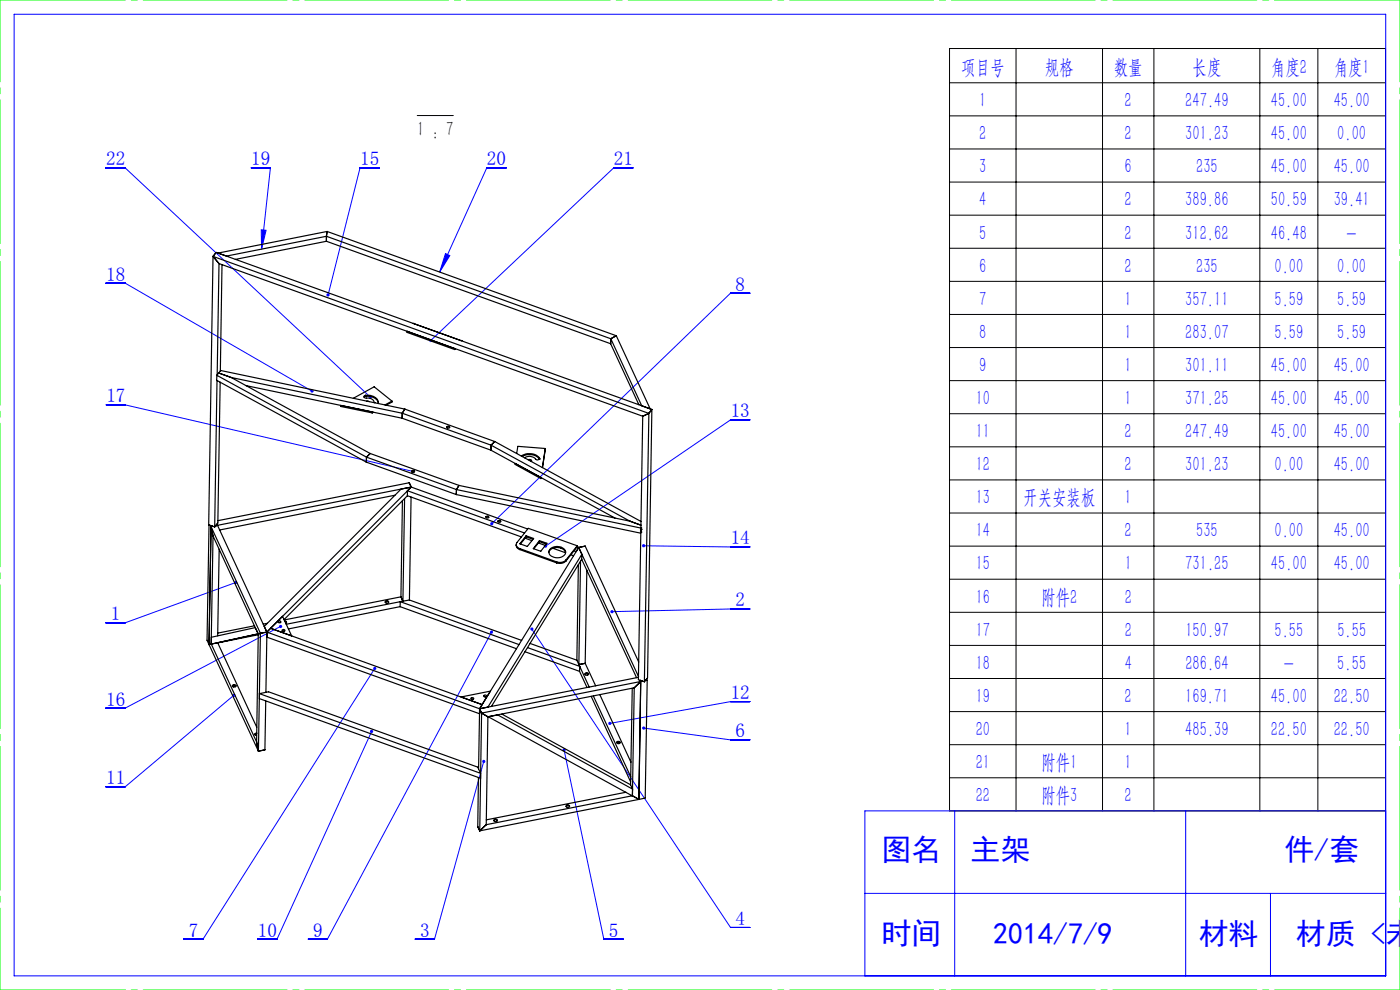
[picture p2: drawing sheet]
<svg xmlns="http://www.w3.org/2000/svg" width="297mm" height="210mm" viewBox="0 0 297 210" stroke-linecap="round" stroke-linejoin="round" font-family="sans-serif">
<g fill="none" stroke="#00f" stroke-width=".21">
<path d="M3 3h291v204h-291zM22.5 35.6h4.1l52 48.6M53.3 35.6h4.1l-1.9 17.2M80.4 35.6h-4l-6.8 27M107.4 35.6h-4.1l-10 22.1M134.3 35.6h-4.1l-38.8 36.6M55.4 48.7l1 .2-.9 3.9zM94.5 53.8l.9 .4-2.1 3.5zM22.5 60.1h4.1l39.6 22.9M159.1 62.2h-4.1l-50.7 48.9M22.5 85.9h4.1l61 14.1M159.1 89.1h-4.1l-39.3 26.7"/>
<path d="M136.5 115.8l22.6 .2M50 123.6l-23.4 8.5h-4.1M59.5 132.9l-32.9 17.3h-4.1M104.3 134.1l-34.8 65.1h-4.1M112.8 133.4l42.2 63.3h4.1M159.1 129.2l-29.3 .5M49.6 147.5l-23 19.4h-4.1M78.8 155.1l-20 44.1h-4.1M79.5 141.8l-36.4 57.4h-4.1M119.7 159.1l8.4 40.1h4.1M136.6 154.4l18.4 2.5h4.1M159.1 148.8h-4.1l-25.6 4.6"/>
<path d="M102.6 161.5l-10.4 37.7h-4.1M202.5 172v35M251.5 172v35M294 172h-110.5v35M183.5 189.5h110.5M269.5 189.5v17.5"/>
</g>
<g fill="none" stroke="#000" stroke-width=".21">
<path d="M201.4 10.3h92.5v161.7h-92.5zM201.4 17.6h92.5M215.5 10.3v161.7M233.9 10.3v161.7M244.8 10.3v161.7M267.3 10.3v161.7M279.6 10.3v161.7M88.5 24.5h7.7M201.4 24.6h92.5M201.4 31.6h92.5M201.4 38.6h92.5M201.4 45.6h92.5"/>
<path d="M201.4 52.7h92.5M201.4 59.7h92.5M201.4 66.7h92.5M201.4 73.7h92.5M201.4 80.7h92.5M201.4 87.8h92.5M201.4 94.8h92.5M201.4 101.8h92.5M201.4 108.8h92.5M201.4 115.8h92.5M201.4 122.9h92.5M201.4 129.9h92.5"/>
<path d="M201.4 136.9h92.5M201.4 143.9h92.5M201.4 150.9h92.5M201.4 158h92.5M201.4 165h92.5"/>
</g>
<path d="M0 0h297M0 210h297" fill="none" stroke="#0f0" stroke-width=".21" stroke-dasharray="30.5 1.3 1.3 1.3" stroke-dashoffset="3.9"/>
<path d="M0 210v-210M297 210v-210" fill="none" stroke="#0f0" stroke-width=".21" stroke-dasharray="30.5 1.3 1.3 1.3" stroke-dashoffset="13.1"/>
<path d="M91.2 71.9l-.1 .3 .1 .3 .2-.3-.2 .3a.33 .33 0 0 0 .4 0 .33 .33 0 0 0 .1-.5 .33 .33 0 0 0-.5-.1zM69.3 62.3a.34 .34 0 0 0 .2 .6l.1-.3-.1 .3a.35 .35 0 0 0 .4-.4 .35 .35 0 0 0-.6-.2zM94.5 53.8l.9 .4-2.1 3.5zM55.4 48.7l1 .2-.9 3.9zM104.1 110.8l-.1 .2 .1 .3 .2-.2-.2 .2a.35 .35 0 0 0 .4 .1 .35 .35 0 0 0 .1-.5 .35 .35 0 0 0-.5-.1zM115.5 115.6v.5l.2-.3-.2 .3a.34 .34 0 0 0 .5 0 .34 .34 0 0 0 0-.5 .34 .34 0 0 0-.5 0zM136.3 115.5l-.1 .2 .3 .1-.3-.1a.34 .34 0 0 0 .4 .4 .34 .34 0 0 0 .3-.5 .34 .34 0 0 0-.6-.1zM129.5 129.6v.1h.3h-.3a.35 .35 0 0 0 .4 .4 .35 .35 0 0 0 .2-.6 .35 .35 0 0 0-.6 .1zM112.6 133.2a.34 .34 0 0 0 0 .6 .34 .34 0 0 0 .5-.3 .34 .34 0 0 0-.4-.4l.1 .3zM104 133.8a.34 .34 0 0 0 .1 .5 .34 .34 0 0 0 .5-.1 .34 .34 0 0 0-.2-.4l-.1 .3 .1-.3zM129.2 153.2l-.2 .3 .4-.1-.4 .1a.34 .34 0 0 0 .5 .3 .34 .34 0 0 0 .2-.5 .34 .34 0 0 0-.5-.1zM119.5 158.8a.35 .35 0 0 0 0 .5 .35 .35 0 0 0 .5-.2 .35 .35 0 0 0-.4-.4l.1 .4-.1-.4zM79.2 141.6a.34 .34 0 0 0 .1 .5 .34 .34 0 0 0 .5-.1 .34 .34 0 0 0-.1-.5l-.2 .3 .2-.3zM78.6 154.9a.34 .34 0 0 0 0 .5 .34 .34 0 0 0 .5-.1 .34 .34 0 0 0-.1-.4l-.2 .2 .2-.2zM49.4 147.2a.35 .35 0 0 0 0 .5 .35 .35 0 0 0 .4 .1 .35 .35 0 0 0 .1-.5l-.3 .2 .3-.2zM59.3 132.7a.35 .35 0 0 0 .2 .5 .35 .35 0 0 0 .3-.5l-.3 .2 .3-.2zM102.3 161.4a.33 .33 0 0 0 .2 .4 .33 .33 0 0 0 .4-.1 .33 .33 0 0 0-.2-.5l-.1 .3 .1-.3zM136.3 154.2l-.1 .2h.4h-.4a.34 .34 0 0 0 .4 .4 .34 .34 0 0 0 .2-.5 .34 .34 0 0 0-.5-.1zM49.7 123.3a.34 .34 0 0 0 .2 .6 .34 .34 0 0 0 .4-.5l-.3 .2 .3-.2a.33 .33 0 0 0-.6-.1zM87.3 99.8a.34 .34 0 0 0 .2 .5 .34 .34 0 0 0 .4-.2l-.3-.1 .3 .1a.34 .34 0 0 0-.1-.4 .34 .34 0 0 0-.5 .1zM78.4 84a.34 .34 0 0 0-.1 .5 .34 .34 0 0 0 .5 0l-.2-.3 .2 .3 .1-.2a.33 .33 0 0 0-.1-.3 .33 .33 0 0 0-.4 0zM66 82.7l-.1 .1a.34 .34 0 0 0 .1 .4 .34 .34 0 0 0 .5-.1l-.3-.1 .3 .1a.35 .35 0 0 0-.1-.4 .35 .35 0 0 0-.4 0z" fill="#00f"/>
<g fill="none" stroke="#000" stroke-width=".25">
<path d="M45.2 54.4l1.3 1.5M45.2 54.4l.7-.9 92.4 33.3M45.2 54.4l-.9 56.9 1.2 .5M45.2 54.4l92.5 33.3M46.5 55.9l-.4 23.6M46.5 55.9l89.8 32.4M47.1 56.2l-.4 22.5M69.3 50.1l60.3 21.8M69.3 51.2l60.2 21.7M69.3 50.1v1.1M69.3 51.2l-19.4 3.8M69.4 49.1l61.3 22.1"/>
<path d="M69.4 49.1l-.1 1M69.4 49.1l-23.2 4.6 1.8 .6 21.3-4.2M46 79.6l31.8 17.4M46 79.6v1.1l31.7 17.3M46.4 79.1l2.6 1M46.4 79.1l.4-.5 39.1 8.2M46.4 79.1l-.4 .5M86.4 70.3l10 3.6v.2l-10-3.6zM87.7 68.6h.1M96.6 74l-.2 .1M97.8 72.2h.1M129.5 72.9l6 13"/>
<path d="M129.6 71.9l-.1 1M130.7 71.2l-1.1 .7M130.7 71.2l7.2 15.5-1.8-.6-6.5-14.2M46 80.7l-.5 31.1M46.7 81.1l-.5 29.8-.7 .9M49 80.1l36.3 7.6M49 80.1l29.5 16.1M52.2 81.8l33.1 6.9M72.3 86l-.1 .2 6.8 1.4M75 84.5l4.4-2.5 3.7 3.1M77.6 83.8a2.13 2.13 0 0 1 2.7 1.8M77.6 83.8a.33 .33 0 0 0-.4 .5 .33 .33 0 0 0 .5 .1 1.29 1.29 0 0 1 1.7 1"/>
<path d="M77.6 84.1a2.27 2.27 0 0 1 2.7 1.4M77.6 84.1l-.4 .1M77.6 83.8v.3M77.7 98l19.1 6.9M77.8 97l19 6.8M77.8 97l-.1 1M77.8 85.1l.6 .1M78.5 96.2l18.9 6.8M78.5 96.2l-.7 .8M79 87.4v.2M79.2 87.4l-.2 .2M79.4 85.4h.1"/>
<path d="M83.1 85.1l-1.4 .8M83.1 85.1v.2l-1.1 .6M85.3 88.7l18.8 6.8M85.3 87.7l18.9 6.7M85.3 87.7v1M85.9 86.8l-.6 .9M85.9 86.8l19.1 6.9M87.3 99.9a.29 .29 0 0 1 .4-.1 .29 .29 0 0 1 .1 .4l-.4-.1zM94.8 90.7a.39 .39 0 0 1 .6 0M94.8 90.5a.28 .28 0 0 1 .4-.1 .28 .28 0 0 1 .1 .4h-.5zM104.1 95.5l26.4 14.4M104.2 94.4l-.1 1.1"/>
<path d="M104.2 94.4l29.4 16.2M105 93.7l-.8 .7M105 93.7l31 16.9M109.3 98.3l5.5 3v.2l-5.5-3zM110.6 96.7a3 3 0 0 1 3.8 .4M110.8 96.8a2.99 2.99 0 0 1 3.6 .6M111.3 97.1a1.93 1.93 0 0 1 2.5 .4h.5l.1-.4M112 97.5a.46 .46 0 0 1 .7 .4M112.3 97.7l.4 .2M114.4 97.4h.1M114.4 97.1v.3M115.7 95.1l-5.8-.4-.3 1.5"/>
<path d="M115.7 95.1l-.6 4.1zM136.3 88.3l-.9 55.9 1.3 .4M137.7 87.7l-1 56.9M137.7 87.7l-1.4 .6M138.3 86.8l-.9 57-.7 .8M138.3 86.8l-.6 .9M44.3 111.3l-.4 24.5 .4 .9M44.7 111.4l.1 .3M44.8 111.7l10.4 22.6M44.8 111.7l.4 2M44.8 111.7l-.5 25M44.8 111.5l.2 .1"/>
<path d="M45.2 111.6l-.4 .1M45.2 113.7l9.6 20.8M45.2 113.7l-.4 22.9M45.9 111.3l-.1 .1M46 111.2l.1 .2M46.1 111.4l10.5 22.7M46.1 111.4l-.4 .1M46.5 116.5l-.3 18.4M83.8 105l-37.2 7.4M85.4 106.2l-.3 20.4M85.8 105.8l-.3 21.7M86.4 105.2l-26.1 26.2"/>
<path d="M86.4 104.1l24.9 9M86.4 104.1v1.1M86.4 105.2l24.2 8.7M87.2 105.4l-.3 21.9M87.2 103.3l-41.1 8.1M87.2 103.3l-.4-.9-40.6 8M87.2 103.3l-30.6 30.8M87.2 103.3l-2.1 .4-29 29.2 .5 1.2M87.2 103.3l-.8 .8M87.2 103.3l24.7 8.9M87.3 100l.2-.1 .4 .1M96.8 104.9l39.1 8.2"/>
<path d="M96.8 103.8v1.1M96.8 103.8l39.1 8.2M97.4 103l-.6 .8M97.4 103l36.2 7.6M103.1 109.6a.28 .28 0 0 1 .4-.1 .28 .28 0 0 1 .1 .3h-.4zM103.1 109.7l.2-.1 .4 .1M105.6 110.6a.36 .36 0 0 1 .6 .1M105.7 110.5a.29 .29 0 0 1 .3-.1 .29 .29 0 0 1 .2 .3 .3 .3 0 0 1-.4 .1 .3 .3 0 0 1-.1-.3zM109.5 115.5l.2 .7 .6 .4M110.3 116.4l7.8 2.8M110.3 116.4v.2M110.3 116.6l7.8 2.8"/>
<path d="M111.4 114.2l1.4 .5M111.6 113.7l1.6 .5-1.3 1.7-1.6-.6zM111.6 113.7v.2M111.6 113.9l-1.2 1.5M111.6 113.9l1.5 .5M114.2 115.2l1.5 .5M114.4 114.7l1.6 .5-1.3 1.7-1.6-.5zM114.4 114.7v.2M114.4 114.9l-1.2 1.5M114.4 114.9l1.5 .5M116.7 116.5a2.14 2.14 0 0 1 3.3 .5 1.83 1.83 0 0 1-2.7 1.1 1 1 0 0 1-.6-1.6zM117.3 116.3l2.7 1a1.97 1.97 0 0 0-1.8-1.2 1.97 1.97 0 0 0-1.7 1.1"/>
<path d="M118.1 119.2v.2M120.1 118.8a1.86 1.86 0 0 1-2 .4M120.1 119a1.86 1.86 0 0 1-2 .4M120.1 118.8v.2M121.1 117.7l.6 .2M122.4 115.8l-10.3-3.7-2.4 3a.83 .83 0 0 0 .6 1.3M122.4 116l.4 .1M122.4 115.8l-2.3 3M122.4 115.8v.2M122.4 116l-2.3 3M122.7 119.8l-.3 20.2M122.8 116.1l1.3-.3 11.4 24.6"/>
<path d="M122.8 116.1l12.7 27.4M122.8 116.1l-21.1 34.2M122.8 116.1l-.6 .9-.4-.2M123.2 119.1l-.4 21.9 1.3-.3M123.4 118.6l11.6 25.1M123.4 118.6v-1l-19.9 32.4-1.8 .3M123.4 118.6l-19.2 31.3M133.6 110.6l2.4 .8M135.9 112v1.1M136 112.4h.1M136 112.9h.1M136 112h.1"/>
<path d="M136 111.9l-.1 .1M136 113l-.1 .1M136 112v.9M44.3 136.7l10.5 22.6M44.8 136.6l-.5 .1M44.8 136.6h.1M44.8 136.6l9.6 20.8M46.2 136.3l-1.4 .3M46.2 136.3l8.3 18M54 132.7l-7.8 1.6M54.8 134.6l-8.6 1.8M54.8 134.4l-10 2.2"/>
<path d="M54.8 134.5l-8.6 1.8M54.8 134.4l-.6-1.3-9.4 2.1v1.4M54.8 134.5l-.4 22.9M55.2 134.3l-.4 .2M55.2 134.3l-.4 25M56.6 134.1v1l45.1 16.3v-1.1M56.6 134.1l-1.4 .2M56.6 134.1l-.2 12.8M56.6 134.1l45.1 16.2M56.7 132.2l-.9 .2M57.4 133.3l-.8 .8M57.4 133.3l44.9 16.2"/>
<path d="M59.1 132.1h.4M59.9 133.9h.4M59.9 130.7l2 4.2-4.5-1.6zM60.4 131.7l.3 .2-.1 .3M60.5 131.9l.3 .1M81.7 127.7a.45 .45 0 0 1 .7 .1M81.8 127.5a.32 .32 0 0 1 .5-.1 .32 .32 0 0 1 0 .5 .31 .31 0 0 1-.4 0 .31 .31 0 0 1-.1-.4zM84.9 128.7l-23.7 4.7M84.9 128.7l24.7 8.9M84.9 127.6l25.2 9.1M84.9 127.6v1.1M85.1 126.6l.4 .9"/>
<path d="M85.1 126.6l-24.8 4.9M85.5 127.5l-24.8 4.9M86.9 127.3l-2 .3M86.9 127.3l23.8 8.5M111.4 138.2l11.5 4.2M111.9 137.4l11.1 3.9-.1 1.1M112.4 136.5l10 3.5M124.5 120.9l-.4 19.8M49.3 145.5a.42 .42 0 0 1 .8 0M49.4 145.3a.35 .35 0 0 1 .4-.1 .35 .35 0 0 1 .2 .4 .34 .34 0 0 1-.5 .1 .34 .34 0 0 1-.1-.4zM49.7 145.3l.2 .4M54.4 157.4l.4 1.9"/>
<path d="M54.5 155.5h-.1a.27 .27 0 0 0-.4 .3 .27 .27 0 0 0 .4 .2M54.5 155.6l-.5 .2M55 147.1l2-.4 44.4 16 .6 1.3M55 147.1l47 16.9M55 147.1v1.1l47 16.9v-1.1M56.4 148.7l-.2 10.4-1.4 .2M97.8 147.8l6.2-1.2-1.7 2.9zM100 148a.24 .24 0 0 1 .4 0 .24 .24 0 0 1-.1 .4l-.4-.2zM100 148.3h.4M101.7 150.3l.5 1M101.7 150.3l-.2 12.8M102.2 151.3l1.3 .7"/>
<path d="M102.2 151.3l-.4 24.9M102.3 149.5l-.6 .8M102.7 147.5a.27 .27 0 0 1 .3-.1 .27 .27 0 0 1 .1 .4h-.4zM102.7 147.8h.4M103.5 152l-.3 22.9M106.5 151.5l27.3 15M122.4 140l2.6 5.7M122.9 142.4l1.6 3.4M124.1 143a.45 .45 0 0 1 .7 0M124.1 140.7l2.3 4.8M124.2 142.8a.32 .32 0 0 1 .5-.1 .32 .32 0 0 1 0 .5 .31 .31 0 0 1-.5 0 .31 .31 0 0 1 0-.4zM124.5 142.8l.2 .4"/>
<path d="M125.4 147.7l8.4 18.1M125.9 147.6l7.9 17.2M127.2 147.3l6.6 14.4M130.8 157.5l.2-.1 .6 .1M130.9 157.3a.31 .31 0 0 1 .5 0 .31 .31 0 0 1 0 .4 .32 .32 0 0 1-.4 0 .32 .32 0 0 1-.1-.4zM131.3 157.4l.1 .3M134.1 146l-.3 20.5M134.5 145.9l-31 6.1M134.5 145.9l-.3 22.9M135.4 143.7l-33.7 6.6M135.8 144.3l.1 .3M135.9 144.6l-33.7 6.7"/>
<path d="M135.9 144.6l-1.4 1.3M135.9 144.6l-.4 25M136 144.3l.2 .1M136.3 144.5l-.4 .1M137.1 144.1l-.1 .1M137.2 144l.1 .3M137.3 144.3l-.4 .1M137.3 144.3l-.4 25-1.4 .3M101.5 165l-.1 10.4 .4 .8M103.2 174.9l-1.4 1.3M104.8 174.1a.43 .43 0 0 1 .7 0M120.1 171.1a.43 .43 0 0 1 .7 0"/>
<path d="M120.2 170.8a.31 .31 0 0 1 .4 0 .31 .31 0 0 1 .1 .4 .31 .31 0 0 1-.5 .1 .31 .31 0 0 1 0-.5zM132.8 168.1l-29.6 5.8M133.8 166.5l.4 .9M134.2 168.8l1.3 .8M134.2 168.8l-31 6.1M134.2 167.4l-28.6-15.7-2 .3 30.6 16.8M134.2 167.4v1.4M135.5 169.6l-33.7 6.6"/>
<circle cx="59.3" cy="132" r=".26"/>
<circle cx="60.1" cy="133.8" r=".26"/>
<circle cx="105.2" cy="174" r=".34"/>
</g>
<g font-size="6.3" fill="#00f">
<text x="187" y="182.5">图名</text>
<text x="205.9" y="182.5">主架</text>
<text x="272.5" y="182.5">件/套</text>
<text x="187" y="200.3">时间</text>
<text x="210.7" y="200.3">2014/7/9</text>
<text x="254.3" y="200.3">材料</text>
<text x="274.9" y="200.3">材质 &lt;未</text>
</g>
<g font-size="4.4" fill="#00f">
<text x="203.9" y="15.6">项目号</text>
<text x="221.7" y="15.6">规格</text>
<text x="236.3" y="15.6">数量</text>
<text x="253" y="15.6">长度</text>
<text x="269.6" y="15.6">角度2</text>
<text x="282.9" y="15.6">角度1</text>
<text x="207.8" y="22.7">1</text>
<text x="238.6" y="22.7">2</text>
<text x="251.5" y="22.7">247.49</text>
<text x="269.6" y="22.7">45.00</text>
<text x="282.9" y="22.7">45.00</text>
<text x="207.8" y="29.8">2</text>
<text x="238.6" y="29.8">2</text>
<text x="251.4" y="29.8">301.23</text>
<text x="269.6" y="29.8">45.00</text>
<text x="283.7" y="29.8">0.00</text>
<text x="207.8" y="36.8">3</text>
<text x="238.6" y="36.8">6</text>
<text x="253.7" y="36.8">235</text>
<text x="269.6" y="36.8">45.00</text>
<text x="282.9" y="36.8">45.00</text>
<text x="207.7" y="43.8">4</text>
<text x="238.6" y="43.8">2</text>
<text x="251.5" y="43.8">389.86</text>
<text x="269.6" y="43.8">50.59</text>
<text x="282.9" y="43.8">39.41</text>
<text x="207.7" y="50.8">5</text>
<text x="238.6" y="50.8">2</text>
<text x="251.4" y="50.8">312.62</text>
<text x="269.6" y="50.8">46.48</text>
<text x="285.7" y="50.8">-</text>
<text x="207.8" y="57.8">6</text>
<text x="238.6" y="57.8">2</text>
<text x="253.7" y="57.8">235</text>
<text x="270.4" y="57.8">0.00</text>
<text x="283.7" y="57.8">0.00</text>
<text x="207.8" y="64.9">7</text>
<text x="238.6" y="64.9">1</text>
<text x="251.4" y="64.9">357.11</text>
<text x="270.4" y="64.9">5.59</text>
<text x="283.7" y="64.9">5.59</text>
<text x="207.8" y="71.9">8</text>
<text x="238.6" y="71.9">1</text>
<text x="251.5" y="71.9">283.07</text>
<text x="270.4" y="71.9">5.59</text>
<text x="283.7" y="71.9">5.59</text>
<text x="207.8" y="78.9">9</text>
<text x="238.6" y="78.9">1</text>
<text x="251.4" y="78.9">301.11</text>
<text x="269.6" y="78.9">45.00</text>
<text x="282.9" y="78.9">45.00</text>
<text x="207" y="85.9">10</text>
<text x="238.6" y="85.9">1</text>
<text x="251.4" y="85.9">371.25</text>
<text x="269.6" y="85.9">45.00</text>
<text x="282.9" y="85.9">45.00</text>
<text x="207" y="92.9">11</text>
<text x="238.6" y="92.9">2</text>
<text x="251.5" y="92.9">247.49</text>
<text x="269.6" y="92.9">45.00</text>
<text x="282.9" y="92.9">45.00</text>
<text x="207" y="100">12</text>
<text x="238.6" y="100">2</text>
<text x="251.4" y="100">301.23</text>
<text x="270.4" y="100">0.00</text>
<text x="282.9" y="100">45.00</text>
<text x="207" y="107">13</text>
<text x="217.1" y="107">开关安装板</text>
<text x="238.6" y="107">1</text>
<text x="207" y="114">14</text>
<text x="238.6" y="114">2</text>
<text x="253.8" y="114">535</text>
<text x="270.4" y="114">0.00</text>
<text x="282.9" y="114">45.00</text>
<text x="207" y="121">15</text>
<text x="238.6" y="121">1</text>
<text x="251.5" y="121">731.25</text>
<text x="269.6" y="121">45.00</text>
<text x="282.9" y="121">45.00</text>
<text x="207" y="128">16</text>
<text x="220.9" y="128">附件2</text>
<text x="238.6" y="128">2</text>
<text x="207" y="135.1">17</text>
<text x="238.6" y="135.1">2</text>
<text x="251.5" y="135.1">150.97</text>
<text x="270.4" y="135.1">5.55</text>
<text x="283.7" y="135.1">5.55</text>
<text x="207" y="142.1">18</text>
<text x="238.6" y="142.1">4</text>
<text x="251.5" y="142.1">286.64</text>
<text x="272.4" y="142.1">-</text>
<text x="283.7" y="142.1">5.55</text>
<text x="207" y="149.1">19</text>
<text x="238.6" y="149.1">2</text>
<text x="251.5" y="149.1">169.71</text>
<text x="269.6" y="149.1">45.00</text>
<text x="282.9" y="149.1">22.50</text>
<text x="207" y="156.1">20</text>
<text x="238.6" y="156.1">1</text>
<text x="251.5" y="156.1">485.39</text>
<text x="269.6" y="156.1">22.50</text>
<text x="282.9" y="156.1">22.50</text>
<text x="207" y="163.1">21</text>
<text x="220.9" y="163.1">附件1</text>
<text x="238.6" y="163.1">1</text>
<text x="207" y="170.1">22</text>
<text x="220.9" y="170.1">附件3</text>
<text x="238.6" y="170.1">2</text>
</g>
<text font-size="4.4" x="88.5" y="28.8">1 : 7</text>
<g font-size="4.1" fill="#00f">
<text x="22.5" y="35.1">22</text>
<text x="53.3" y="35.1">19</text>
<text x="76.4" y="35.1">15</text>
<text x="103.3" y="35.1">20</text>
<text x="130.2" y="35.1">21</text>
<text x="22.5" y="59.5">18</text>
<text x="156" y="61.6">8</text>
<text x="22.6" y="85.4">17</text>
<text x="155" y="88.5">13</text>
<text x="155" y="115.5">14</text>
<text x="23.5" y="131.6">1</text>
<text x="156" y="128.7">2</text>
<text x="22.5" y="149.7">16</text>
<text x="155" y="148.3">12</text>
<text x="156" y="156.4">6</text>
<text x="22.5" y="166.3">11</text>
<text x="156" y="196.2">4</text>
<text x="40" y="198.7">7</text>
<text x="54.7" y="198.7">10</text>
<text x="66.4" y="198.7">9</text>
<text x="89.1" y="198.7">3</text>
<text x="129.1" y="198.7">5</text>
</g>
</svg>
